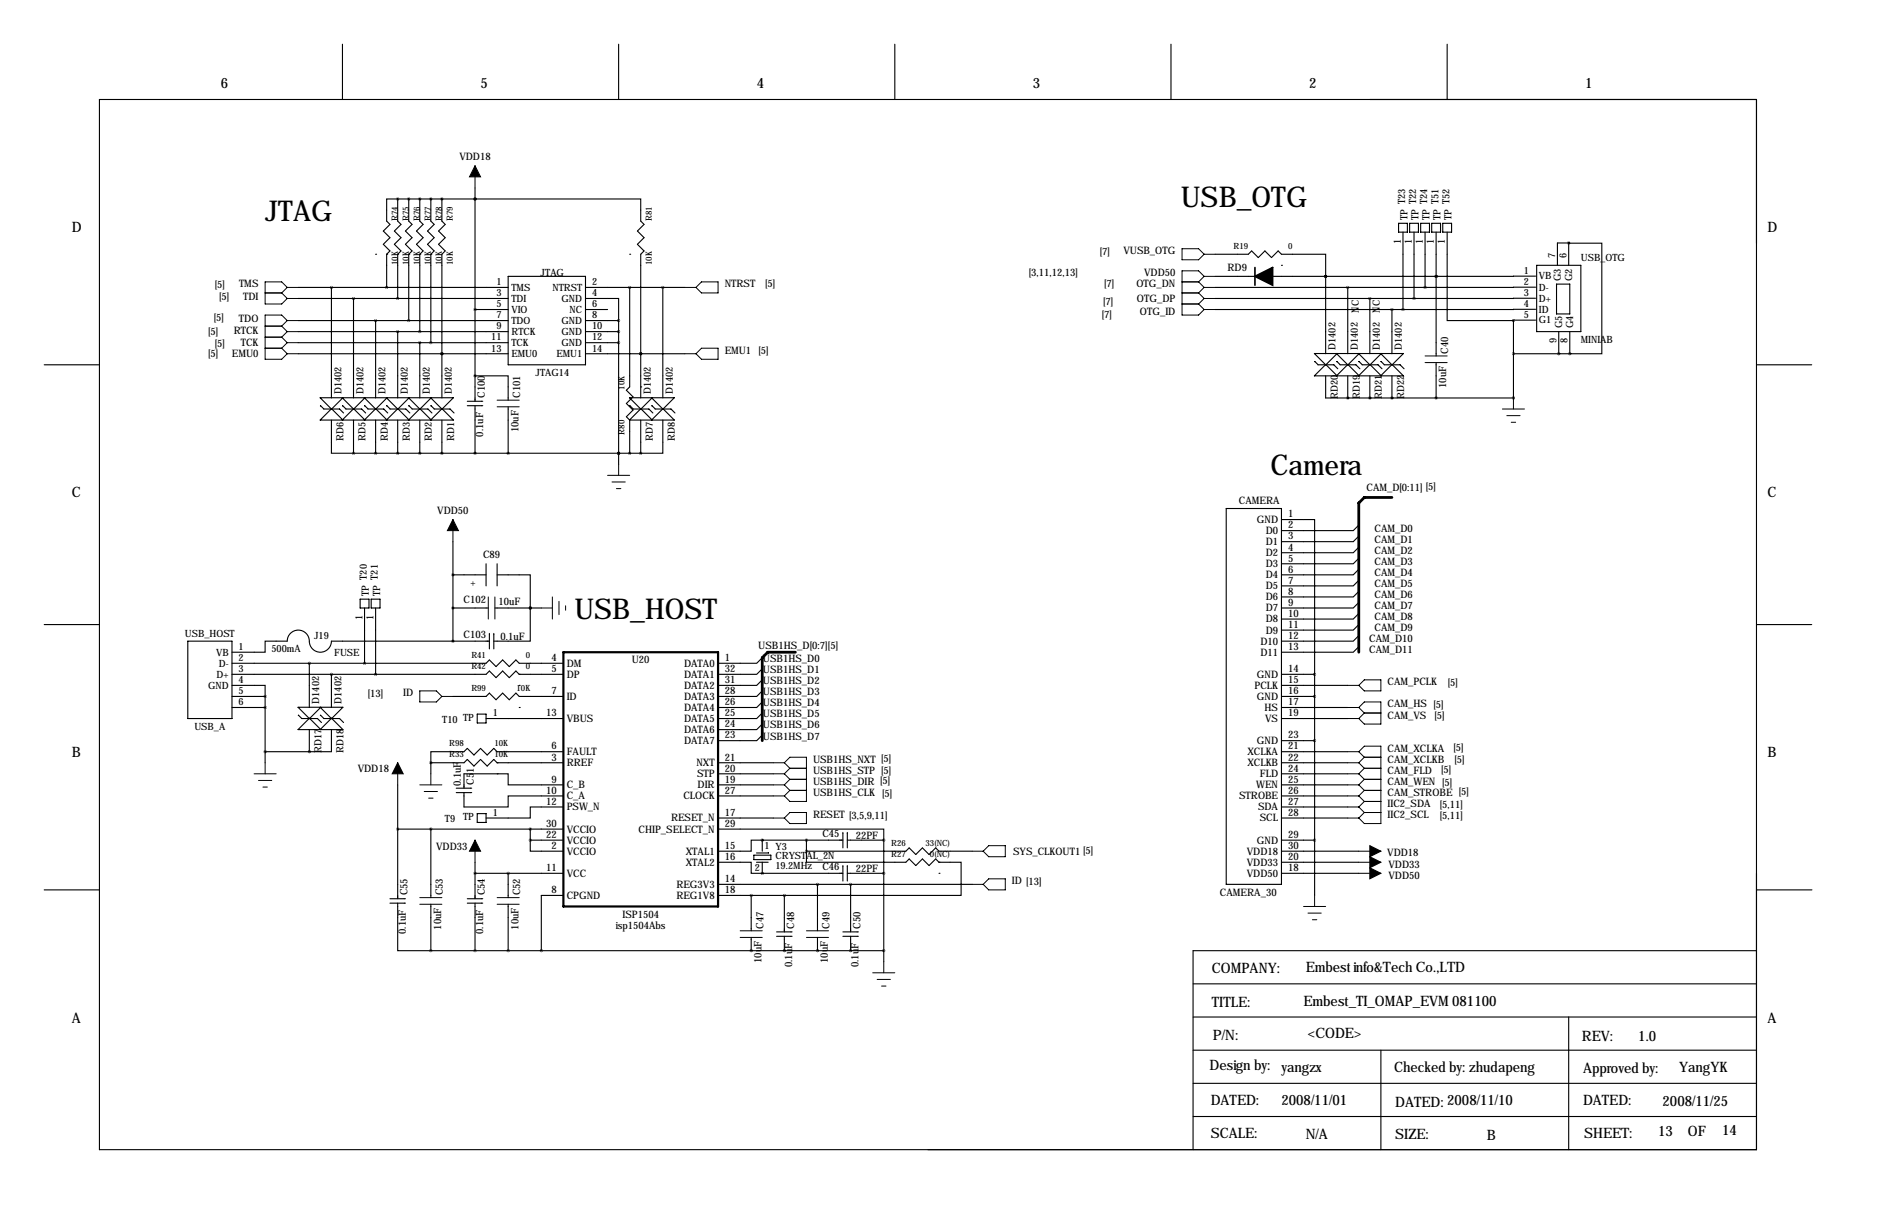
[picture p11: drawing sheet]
<svg xmlns="http://www.w3.org/2000/svg" width="432mm" height="279mm" viewBox="0 0 432 279" stroke-linecap="round" stroke-linejoin="round" font-family="sans-serif">
<g fill="none" stroke="#000" stroke-width=".25">
<path d="M78.7 10.2v12.7M142.2 10.2v12.7M205.7 10.2v12.7M269.2 10.2v12.7M332.7 10.2v12.7M22.9 22.9h381v241.3h-381zM86.4 58.4h.1M88.9 58.4h.1M88.9 58.4v7.6M91.4 58.4h.1M91.4 45.7h-2.5v5.1l.8 .8-1.6 1.5 1.6 1.5-1.6 1.5 1.6 1.6-.8 .7M91.4 45.7v5.1l.8 .8-1.5 1.5 1.5 1.5-1.5 1.5 1.5 1.6-.8 .7"/>
<path d="M91.4 58.4v10.2M91.4 45.7h17.8M94 58.4h.1M94 45.7v5.1l.7 .8-1.5 1.5 1.5 1.5-1.5 1.5 1.5 1.6-.7 .7M94 58.4v15.3M96.5 58.4h.1M96.5 45.7v5.1l.8 .8-1.5 1.5 1.5 1.5-1.5 1.5 1.5 1.6-.8 .7M96.5 58.4v17.8M99.1 58.4h.1M99.1 45.7v5.1l.7 .8-1.5 1.5 1.5 1.5-1.5 1.5 1.5 1.6-.7 .7M99.1 58.4v20.3M101.6 45.7v5.1l.8 .8-1.6 1.5 1.6 1.5-1.6 1.5 1.6 1.6-.8 .7v33"/>
<path d="M109.2 45.7h.1M109.2 45.7h38.1v5.1l.8 .8-1.5 1.5 1.5 1.5-1.5 1.5 1.5 1.6-.8 .7v33M109.2 43.2v49M144.8 58.4h.1M279.4 58.4h7.6l.8-.7 1.5 1.5 1.5-1.5 1.6 1.5 1.5-1.5 .7 .7h10.2v5.1M321.6 51.3h2v2h-2zM322.6 53.3v17.8M324.1 51.3h2v2h-2zM325.1 53.3v15.3M326.6 51.3h2.1v2h-2.1zM327.7 53.3v12.7M329.2 51.3h2v2h-2z"/>
<path d="M330.2 53.3v28.5M331.7 51.3h2.1v2h-2.1zM332.7 53.3v20.4h15.3M360.7 55.8h.1M360.7 55.8l7.6 .1v25.4h-7.4M360.7 55.8v5.1M360.7 55.8h-2.6v5.1M68.6 66h48.2M68.6 68.6h48.2M68.6 73.7h48.2M68.6 76.2h48.2M68.6 78.7h48.2"/>
<path d="M76.2 66v25.4M81.3 68.6v22.8M86.4 73.7v17.7M91.4 76.2v15.2M96.5 78.7v12.7M109.2 71.1h7.6M116.8 63.5h17.8v20.3h-17.8zM134.6 68.6h7.6v5.1M134.6 66h22.9M134.6 71.1h5.1M134.6 73.7h7.6M134.6 76.2h7.6"/>
<path d="M134.6 78.7h7.6M142.2 73.7v33M144.8 66v22.9l-.8 .8 1.5 1.5-1.5 1.5 1.5 1.5-1.5 1.6 .8 .7v7.6M152.4 66v25.4M279.4 63.5h9.1M279.4 66h48.3M279.4 68.6h45.7M279.4 71.1h43.2M292.6 63.5h37.6M294.6 61h.1M304.8 63.5h.1M304.8 63.5v17.8"/>
<path d="M309.9 66v15.3M315 68.6v12.7M320 71.1v10.2M330.2 63.5h.1M353.1 63.4l-22.9 .1M353.1 68.5l-28 .1M353.1 66h-25.4M353.1 71.1h-30.5M353.1 73.6h-5.1v17.8M353.3 61h10.2v15.2h-10.2zM357.9 65.3h3v6.8h-3zM358.4 76.2v5.1"/>
<path d="M360.9 76.2v5.1M10.2 83.8h12.7M68.6 81.3h48.2M73.7 93.3l.8 .7M74.4 94h3.7l.9 .9M76.2 96.5v7.6h5.1M78.7 96.5l2.6-2.6 2.6 2.6M78.7 91.4l2.6 2.6M78.7 93.3l.9 .7M78.8 91.4l-2.5 2.6M79.5 94h3.7l.9 .9M81.3 96.5v7.6"/>
<path d="M83.8 96.5l2.6-2.6 2.6 2.6M83.8 91.4l2.6 2.6M83.8 93.3l.8 .7M83.9 91.4l-2.6 2.6M84.6 94h3.6l1 .9M86.4 96.5v7.6M88.8 96.5l2.6-2.6 2.7 2.6M88.8 91.4l2.6 2.6M88.9 93.3l.8 .7M89 91.4l-2.6 2.6M89.7 94h3.6l.9 .9M91.4 96.5v7.6"/>
<path d="M93.9 96.5l2.6-2.6 2.7 2.6M93.9 91.4l2.6 2.6M94 93.3l.8 .7M94.1 91.4l-2.6 2.6M94.7 94h3.7l.9 .9M96.5 96.5v7.6M99 91.4l2.6 2.6 2.6-2.6h-30.6l2.6 2.6M99.1 93.3l.7 .7h3.7l.9 .9M99.2 91.4l-2.6 2.6M101.6 81.3h.1M101.6 96.5v7.6M101.6 93.9l-2.6 2.6"/>
<path d="M101.6 93.9h.1M101.7 93.9l2.5 2.6h-30.6l2.6-2.6 2.6 2.6M107.4 92.2h3.6M107.4 93.2h3.6M109.2 86.4h7.6v5.5M109.2 93.2v10.9M116.8 93.5v10.6M134.6 81.3h22.9M144.8 93.3l.8 .7M145.5 94h3.7l.9 .9M147.3 88.9h.1M147.3 81.3h.1"/>
<path d="M147.3 96.5v7.6M147.3 94l-2.6-2.6h10.3l-2.5 2.6M149.8 96.5l2.6-2.6 2.6 2.6h-10.3l2.6-2.6 2.7 2.6M149.8 91.4l2.6 2.6M149.9 93.3l.8 .7M150 91.4l-2.6 2.6M150.6 94h3.7l.9 .9M152.4 96.5v7.6h-5.1M302.3 83.1l.8 .7M303 83.8h3.7l.9 .9M304.8 83.8l-2.6 2.6h20.5l-2.6-2.6-2.7 2.6M304.8 83.8h.1"/>
<path d="M304.8 86.4v5h43.2M304.9 83.8l2.5 2.6M307.3 86.4l2.6-2.6 2.6 2.6M307.3 81.2l2.6 2.6M307.3 83.1l.9 .7M307.4 81.2l-2.6 2.6-2.6-2.6h20.5l-2.6 2.6M308.1 83.8h3.7l.9 .9M309.9 91.4h.1M309.9 86.4v5M312.4 86.4l2.6-2.6 2.6 2.6M312.4 81.2l2.6 2.6M312.4 83.1l.8 .7"/>
<path d="M312.5 81.2l-2.6 2.6M313.2 83.8h3.6l1 .9M315 91.4h.1M315 86.4v5M317.4 81.2l2.6 2.6M317.5 83.1l.8 .7M317.6 81.2l-2.6 2.6M318.3 83.8h3.6l.9 .9M320 91.4h.1M320 86.4v5M330.2 83.3v8.1M348 91.4h.1"/>
<path d="M348 81.3h12.9M358.4 81.3h.1M360.9 81.3h.1M403.9 83.8h12.7M81.3 104.1h66M142.2 104.1h.1M281.9 116.8h12.7v86.4h-12.7zM294.6 119.4h7.7v35.5M82.8 137.7h2v2h-2zM83.8 139.7v12.7M85.3 137.7h2.1v2h-2.1zM86.4 139.7v15.2"/>
<path d="M104.1 139.7h8.2M104.1 132.1h7.7M104.1 124.5v22.8M111.8 129.5v5.1M113.8 139.7h10.7M114.3 132.1h7.6v7.6M114.3 129.5v5.1M121.9 139.7v7.6h-8.4M121.9 139.7h.1M312.4 120.7l-1.3 1.2h-16.5M312.4 123.2l-1.3 1.3h-16.5M312.4 125.7l-1.3 1.3h-16.5"/>
<path d="M312.4 128.3l-1.3 1.2h-16.5M312.4 130.8l-1.3 1.3h-16.5M312.4 133.3l-1.3 1.3h-16.5M312.4 135.9l-1.3 1.3h-16.5M312.4 138.4l-1.3 1.3h-16.5M10.2 143.5h12.7M43.2 147.3h10.1v17.8h-10.1zM53.3 157.5h7.7v2.5M53.3 152.4h58.5l.7-.8 1.5 1.6 1.6-1.6 1.5 1.6 1.5-1.6 .8 .8h10.1M53.3 154.9h58.5l.7-.7 1.5 1.5 1.6-1.5 1.5 1.5 1.5-1.5 .8 .7M71.1 152.4v10.2M76.2 154.9v7.7"/>
<path d="M112.5 147.3h-36.3a2.54 2.54 0 0 1-2.5 2.6 2.54 2.54 0 0 1-2.6-2.6 2.54 2.54 0 0 0-2.5-2.5 2.54 2.54 0 0 0-2.6 2.5h-5v2.6h-7.7M112.5 145.5v3.6M113.5 145.5v3.6M119.4 154.9h.1M119.4 157.5h.1M119.4 154.9h10.1M175.3 151.1l-1.3 1.3h-8.9M175.3 153.7l-1.3 1.2h-8.9M175.3 156.2l-1.3 1.3h-8.9M175.3 158.8l-1.3 1.2h-8.9M294.6 154.9h7.7M294.6 157.5h15.3"/>
<path d="M302.3 154.9v50.8M312.4 141l-1.3 1.2h-16.5M312.4 143.5l-1.3 1.3h-16.5M312.4 146l-1.3 1.3h-16.5M312.4 148.6l-1.3 1.3h-16.5M403.9 143.5h12.7M53.3 160h7.7M53.3 162.6h7.7M61 160v15.3M68.6 164.4l.8 .7M69.3 165.1h3.7l.9 .9M71.1 172.7h.1"/>
<path d="M71.1 165.1l-2.6-2.6h10.3l-2.5 2.6M71.1 167.6v5.1M73.6 167.6l2.6-2.6 2.6 2.6h-10.3l2.6-2.6 2.7 2.6M73.6 162.5l2.6 2.6M73.7 164.4l.8 .7M73.8 162.5l-2.6 2.6M74.4 165.1h3.7l.9 .9M76.2 167.6v5.1h-15.2M99.1 175.3h7.6l.7-.8 1.6 1.5 1.5-1.5 1.5 1.5 1.5-1.5 .8 .8M99.1 175.3v2.5M104.1 160h7.7l.7-.7 1.5 1.5 1.6-1.5 1.5 1.5 1.5-1.5 .8 .7h10.1M109.7 164.1h2.1v2h-2.1z"/>
<path d="M111.8 165.1h17.7M114.3 177.8h.1M114.3 175.3h.1M114.3 175.3h15.2M119.4 162.6h.1M129.5 172.7h-15.2l-.8-.7-1.5 1.5-1.5-1.5-1.5 1.5-1.6-1.5-.7 .7h-7.6v2.6M165.1 175.3h12.7M165.1 177.8h12.7M175.3 161.3l-1.3 1.3h-8.9M175.3 163.8l-1.3 1.3h-8.9M175.3 166.4l-1.3 1.2h-8.9M175.3 168.9l-1.3 1.3h-8.9"/>
<path d="M294.6 175.3h15.3M294.6 172.7h15.3M294.6 160h7.7M294.6 165.1h15.3M294.6 162.6h15.3M294.6 170.2h7.7M294.6 177.8h15.3M91.4 190.5h38.1M91.4 180.3v26.2M99.1 190.5v15.7M104.9 181.1h3.6M104.9 182.1h3.6"/>
<path d="M106.7 182.1v3.3h10.1v-2.5h12.7M109.2 198.1v8.4M109.7 186.9h2.1v2.1h-2.1zM121.9 193v2.6h7.6M121.9 193h7.6M121.9 190.5v2.5M129.5 180.3h-12.7v-2.5h-10.1v3.3M129.5 185.4h-7.6v2.6h-10.1M165.1 198.1h7.6v2.6h2.6M165.1 190.5h38.1v2.5M165.1 180.3h12.7M165.1 182.9h12.7"/>
<path d="M165.1 188h12.7M173.3 196.5h3.9v1h-3.9zM173.9 198.1h2.7M175.3 193h-2.6v2.6h-7.6M175.3 193h.1M175.3 193h18.5M175.3 193v2.6M175.3 198.1v2.6M176.7 195.9l-2.8 .1M185.4 195.6v2.5h22.9l.7-.7 1.6 1.5 1.5-1.5 1.5 1.5 1.5-1.5 .8 .7M185.4 195.6h22.9l.7-.8 1.6 1.5 1.5-1.5 1.5 1.5 1.5-1.5 .8 .8h7.6M185.4 193v2.6"/>
<path d="M193.8 191.3v3.5M193.8 198.9v3.5M194.8 193h8.4M194.8 191.3v3.5M194.8 198.9v3.5M203.2 193v28M215.9 198.1h.1M215.9 198.1h5.1v7.6h-40.7M294.6 195.6h17.8M294.6 180.3h15.3M294.6 182.9h15.3M294.6 185.4h15.3"/>
<path d="M294.6 198.1h17.8M294.6 193h7.7M294.6 188h15.3M10.2 204.5h12.7M89.7 206.5h3.5M89.7 207.5h3.5M91.4 207.5v10.9h7.7M99.1 218.4h104.1M99.1 207.8v10.6M107.4 206.5h3.6M107.4 207.5h3.6M109.2 200.7h20.3"/>
<path d="M109.2 207.5v10.9M116.8 200.7v5.5M116.8 207.8v10.6M129.5 205.7h-5v12.7M165.1 205.7h15.2M165.1 203.2h58.4M172.7 218.4h.1M172.7 205.7v8.2M172.7 215.4v3M175.3 200.7h.1M175.3 200.7h18.5M178.6 214.1h3.5"/>
<path d="M178.6 215.1h3.5M180.3 218.4h.1M180.3 205.7v8.4M180.3 215.1v3.3M188 218.4h.1M188 203.2v10.7M188 215.4v3M193.8 214.1h3.6M193.8 215.1h3.6M194.8 200.7h8.4M195.6 218.4h.1M195.6 203.2v10.9"/>
<path d="M195.6 215.1v3.3M215.9 200.7h.1M294.6 200.7h17.8M403.9 218.4h-129.6v45.8M403.9 204.5h12.7M274.3 233.7h129.6M274.3 226.1h129.6M360.7 233.7v30.5M274.3 241.3h129.6M274.3 256.5h129.6M274.3 248.9h129.6M317.5 241.3v22.9"/>
</g>
<g fill="none" stroke="#000" stroke-width=".23">
<path d="M109.2 38.1v5.1M271.8 57.2h3.8l1.3 1.2-1.3 1.3h-3.8zM276.9 58.4h2.5M61 67.3h3.8M61 74.9h3.8M61 77.5h3.8M64.8 67.3l1.2 1.3M64.8 74.9l1.2 1.3M64.8 77.5l1.2 1.2M66 66h2.6M66 66l-1.2-1.2h-3.8v5h3.8l1.2-1.2M66 68.6h2.6"/>
<path d="M66 73.7l-1.2-1.3h-3.8v10.1h3.8l1.2-1.2M66 66l-1.2 1.3M66 73.7h2.6M66 73.7l-1.2 1.2M66 76.2h2.6M66 76.2l-1.2 1.3M66 78.7h2.6M66 78.7l-1.2 1.3M157.5 66h2.5M161.3 64.8h3.8v2.5h-3.8l-1.3-1.3zM271.8 67.3h3.8M271.8 64.8h3.8"/>
<path d="M271.8 69.8h3.8M275.6 64.8l1.3 1.2M275.6 67.3l1.3 1.3M275.6 69.8l1.3 1.3M276.9 66h2.5M276.9 66l-1.3 1.3M276.9 63.5l-1.3-1.3h-3.8v10.2h3.8l1.3-1.3M276.9 68.6h2.5M276.9 68.6l-1.3 1.2M276.9 71.1h2.5M276.9 63.5h2.5M276.9 63.5l-1.3 1.3"/>
<path d="M61 80h3.8M64.8 80l1.2 1.3M66 81.3h2.6M114.3 91.9h5.1M114.3 93.5h5.1M157.5 81.3h2.5M161.3 80h3.8v2.5h-3.8l-1.3-1.2zM327.7 81.8h5M327.7 83.3h5M345.4 94h5.1M346.5 95.5h3M347.5 97h1"/>
<path d="M348 91.4v2.6M104.1 119.4v5.1M139.7 109.2h5.1M140.7 110.7h3.1M141.7 112.3h1M142.2 106.7v2.5M112.3 137.2v5M113.8 137.2v5M124.5 139.7h2.5M127 137.2v5M128.5 138.2v3M130 139.2v1"/>
<path d="M96.5 158.8h3.8l1.3 1.2-1.3 1.3h-3.8zM309.9 157.5h2.5M312.4 157.5l1.3-1.3h3.8v2.6h-3.8zM58.4 177.8h5.1M59.4 179.3h3.1M61 175.3v2.5M91.4 175.3v5M99.1 177.8v2.5M101.6 160h2.5M177.8 175.3h2.5M177.8 177.8h2.5M180.3 175.3l1.3 1.2"/>
<path d="M180.3 175.3l1.3-1.3h3.8v10.1h-3.8l-1.3-1.2M180.3 177.8l1.3 1.3M181.6 176.5h3.8M181.6 179.1h3.8M181.6 176.5l-1.3 1.3M181.6 179.1l-1.3 1.2M309.9 175.3h2.5M309.9 177.8h2.5M309.9 162.6h2.5M309.9 165.1h2.5M309.9 172.7h2.5M312.4 172.7l1.3-1.3h3.8v17.8h-3.8l-1.3-1.2"/>
<path d="M312.4 162.6l1.3-1.3h3.8v5.1h-3.8l-1.3-1.3M312.4 162.6l1.3 1.2M312.4 172.7l1.3 1.3M312.4 175.3l1.3 1.2M312.4 177.8l1.3 1.3M313.7 176.5h3.8M313.7 174h3.8M313.7 179.1h3.8M313.7 163.8h3.8M313.7 163.8l-1.3 1.3M313.7 174l-1.3 1.3M313.7 176.5l-1.3 1.3"/>
<path d="M313.7 179.1l-1.3 1.2M60.5 180.8h1M96.5 180.3h5.1M97.5 181.9h3.1M98.6 183.4h1M109.2 193v5.1M177.8 180.3h2.5M177.8 182.9h2.5M177.8 188h2.5M180.3 188l1.3-1.3h3.8v2.5h-3.8zM180.3 180.3l1.3 1.3M181.6 181.6h3.8"/>
<path d="M181.6 181.6l-1.3 1.3M223.5 195.6h2.6M226.1 195.6l1.2-1.3h3.8v2.5h-3.8zM309.9 180.3h2.5M309.9 182.9h2.5M309.9 188h2.5M309.9 185.4h2.5M312.4 180.3l1.3 1.3M312.4 182.9l1.3 1.2M312.4 195.6h5.1M312.4 198.1h5.1M312.4 185.4l1.3 1.3"/>
<path d="M313.7 181.6h3.8M313.7 184.1h3.8M313.7 186.7h3.8M313.7 181.6l-1.3 1.3M313.7 186.7l-1.3 1.3M313.7 184.1l-1.3 1.3M96.5 206.2h5.1M96.5 207.8h5.1M114.3 206.2h5.1M114.3 207.8h5.1M170.2 213.9h5.1M170.2 215.4h5.1"/>
<path d="M185.4 213.9h5.1M185.4 215.4h5.1M223.5 203.2h2.6M226.1 203.2l1.2-1.3h3.8v2.6h-3.8zM299.7 208.3h5.1M300.7 209.8h3.1M301.8 211.3h1M302.3 205.7v2.6M312.4 200.7h5.1M200.7 223.5h5M201.7 225h3M202.7 226.6h1"/>
<path d="M203.2 221v2.5"/>
</g>
<path d="M129.5 149.9h35.6v58.4h-35.6z" fill="none" stroke="#000" stroke-width=".51"/>
<path d="M288.5 63.5l4.1-2v4z" fill="#000" stroke="#000" stroke-width=".38"/>
<path d="M288.5 61.5v4" fill="none" stroke="#000" stroke-width=".38"/>
<path d="M109.2 38.1l1.3 2.5h-2.6zM104.1 119.4l1.3 2.5h-2.5zM91.4 175.3l1.3 2.5h-2.5zM109.2 193l1.3 2.6h-2.6zM315 194.3l2.5 1.3-2.5 1.2zM315 196.8l2.5 1.3-2.5 1.3zM315 199.4l2.5 1.3-2.5 1.2z" fill="#000" stroke="#000" stroke-width=".23"/>
<path d="M142.2 76.2a.05 .05 0 0 0 .1 0 .05 .05 0 0 0-.1 0zM142.2 73.7a.05 .05 0 0 0 .1 0 .05 .05 0 0 0-.1 0zM175.2 200.7a.05 .05 0 0 0 .1 0 .05 .05 0 0 0-.1 0zM175.2 193a.05 .05 0 0 0 .1 0 .05 .05 0 0 0-.1 0zM187.9 203.2a.05 .05 0 0 0 .1 0 .05 .05 0 0 0-.1 0zM180.3 218.4a.05 .05 0 0 0 .1 0 .05 .05 0 0 0-.1 0zM187.9 218.4a.05 .05 0 0 0 .1 0 .05 .05 0 0 0-.1 0zM124.4 218.4a.05 .05 0 0 0 .1 0 .05 .05 0 0 0-.1 0zM116.8 218.4a.05 .05 0 0 0 .1 0 .05 .05 0 0 0-.1 0zM99 218.4a.05 .05 0 0 0 .1 0 .05 .05 0 0 0-.1 0zM99 190.5a.05 .05 0 0 0 .1 0 .05 .05 0 0 0-.1 0zM91.4 190.5a.05 .05 0 0 0 .1 0 .05 .05 0 0 0-.1 0zM116.8 200.7a.05 .05 0 0 0 .1 0 .05 .05 0 0 0-.1 0zM91.4 68.6a.05 .05 0 0 0 .1 0 .05 .05 0 0 0-.1 0zM99 78.7a.05 .05 0 0 0 .1 0 .05 .05 0 0 0-.1 0zM91.4 45.7a.05 .05 0 0 0 .1 0 .05 .05 0 0 0-.1 0zM99 45.7a.05 .05 0 0 0 .1 0 .05 .05 0 0 0-.1 0zM91.4 76.2a.05 .05 0 0 0 .1 0 .05 .05 0 0 0-.1 0zM86.3 73.7a.05 .05 0 0 0 .1 0 .05 .05 0 0 0-.1 0zM91.4 104.1a.05 .05 0 0 0 .1 0 .05 .05 0 0 0-.1 0zM86.3 104.1a.05 .05 0 0 0 .1 0 .05 .05 0 0 0-.1 0zM142.2 78.7a.05 .05 0 0 0 .1 0 .05 .05 0 0 0-.1 0zM142.2 104.1a.05 .05 0 0 0 .1 0 .05 .05 0 0 0-.1 0zM142.2 104.1a.05 .05 0 0 0 .1 0 .05 .05 0 0 0-.1 0zM116.8 104.1a.05 .05 0 0 0 .1 0 .05 .05 0 0 0-.1 0zM99 175.3a.05 .05 0 0 0 .1 0 .05 .05 0 0 0-.1 0zM60.9 160a.05 .05 0 0 0 .1 0 .05 .05 0 0 0-.1 0zM60.9 162.6a.05 .05 0 0 0 .1 0 .05 .05 0 0 0-.1 0zM104.1 139.7a.05 .05 0 0 0 .1 0 .05 .05 0 0 0-.1 0zM104.1 147.3a.05 .05 0 0 0 .1 0 .05 .05 0 0 0-.1 0zM320 71.1a.05 .05 0 0 0 .1 0 .05 .05 0 0 0-.1 0zM314.9 68.6a.05 .05 0 0 0 .1 0 .05 .05 0 0 0-.1 0zM320 91.4a.05 .05 0 0 0 .1 0 .05 .05 0 0 0-.1 0zM314.9 91.4a.05 .05 0 0 0 .1 0 .05 .05 0 0 0-.1 0zM60.9 172.7a.05 .05 0 0 0 .1 0 .05 .05 0 0 0-.1 0zM86.3 154.9a.05 .05 0 0 0 .1 0 .05 .05 0 0 0-.1 0zM327.6 66a.05 .05 0 0 0 .1 0 .05 .05 0 0 0-.1 0zM302.2 193a.05 .05 0 0 0 .1 0 .05 .05 0 0 0-.1 0zM302.2 170.2a.05 .05 0 0 0 .1 0 .05 .05 0 0 0-.1 0zM302.2 154.9a.05 .05 0 0 0 .1 0 .05 .05 0 0 0-.1 0zM302.2 160a.05 .05 0 0 0 .1 0 .05 .05 0 0 0-.1 0zM104.1 132.1a.05 .05 0 0 0 .1 0 .05 .05 0 0 0-.1 0zM180.3 205.7a.05 .05 0 0 0 .1 0 .05 .05 0 0 0-.1 0zM360.9 81.3a.05 .05 0 0 0 .1 0 .05 .05 0 0 0-.1 0z" fill="#000" stroke="#000" stroke-width=".63"/>
<path d="M320 114.3h-6.3l-1.3 1.3v34.3M182.9 149.9h-6.4l-1.2 1.2v19.1" fill="none" stroke="#000" stroke-width=".63"/>
<g font-size="6.6">
<text x="271.5" y="47.5">USB_OTG</text>
<text x="61" y="50.8">JTAG</text>
<text x="292.1" y="109.2">Camera</text>
<text x="132.1" y="142.2">USB_HOST</text>
</g>
<g font-size="3.3">
<text x="50.8" y="20.3">6</text>
<text x="110.5" y="20.3">5</text>
<text x="174" y="20.3">4</text>
<text x="237.5" y="20.3">3</text>
<text x="301" y="20.3">2</text>
<text x="364.5" y="20.3">1</text>
<text x="16.5" y="53.3">D</text>
<text x="406.4" y="53.3">D</text>
<text x="16.5" y="114.3">C</text>
<text x="406.4" y="114.3">C</text>
<text x="16.5" y="174">B</text>
<text x="406.4" y="174">B</text>
<text x="278.6" y="223.5">COMPANY:</text>
<text x="300.2" y="223.3">Embest info&amp;Tech Co.,LTD</text>
<text x="278.6" y="231.4">TITLE:</text>
<text x="299.7" y="231.1">Embest_TI_OMAP_EVM 081100</text>
<text x="16.5" y="234.9">A</text>
<text x="278.9" y="239">P/N:</text>
<text x="300.7" y="238.5">&lt;CODE&gt;</text>
<text x="363.7" y="239.3">REV:</text>
<text x="376.7" y="239.3">1.0</text>
<text x="406.4" y="234.9">A</text>
<text x="278.1" y="245.9">Design by:</text>
<text x="294.6" y="246.4">yangzx</text>
<text x="320.5" y="246.4">Checked by: zhudapeng</text>
<text x="364" y="246.6">Approved by:</text>
<text x="386.1" y="246.4">YangYK</text>
<text x="278.4" y="254">DATED:</text>
<text x="294.6" y="254">2008/11/01</text>
<text x="320.8" y="254.3">DATED: 2008/11/10</text>
<text x="364" y="254">DATED:</text>
<text x="382.3" y="254.1">2008/11/25</text>
<text x="278.4" y="261.4">SCALE:</text>
<text x="300.2" y="261.7">N/A</text>
<text x="320.8" y="261.6">SIZE:</text>
<text x="341.9" y="262">B</text>
<text x="364.2" y="261.4">SHEET:</text>
<text x="381.3" y="260.9">13</text>
<text x="388.1" y="261.1">OF</text>
<text x="396" y="260.7">14</text>
</g>
<g font-size="2.4">
<text x="105.6" y="36.8">VDD18</text>
<text x="252.9" y="58.6">[7]</text>
<text x="258.3" y="58.4">VUSB_OTG</text>
<text x="175.9" y="65.9">[5]</text>
<text x="236.6" y="63.4">[3,11,12,13]</text>
<text x="253.9" y="65.9">[7]</text>
<text x="263.1" y="63.5">VDD50</text>
<text x="282.2" y="62.2">RD9</text>
<text x="49.4" y="66.2">[5]</text>
<text x="50.4" y="69">[5]</text>
<text x="55" y="66">TMS</text>
<text x="55.9" y="68.8">TDI</text>
<text x="166.6" y="66">NTRST</text>
<text x="253.6" y="70">[7]</text>
<text x="261.3" y="66">OTG_DN</text>
<text x="261.4" y="69.3">OTG_DP</text>
<text x="47.9" y="76.9">[5]</text>
<text x="49.2" y="73.8">[5]</text>
<text x="53.7" y="76.7">RTCK</text>
<text x="55" y="73.9">TDO</text>
<text x="253.4" y="73.1">[7]</text>
<text x="262.1" y="72.4">OTG_ID</text>
<text x="47.9" y="81.9">[5]</text>
<text x="49.4" y="79.7">[5]</text>
<text x="53.3" y="82">EMU0</text>
<text x="55.4" y="79.5">TCK</text>
<text x="166.6" y="81.3">EMU1 [5]</text>
<text x="333" y="81.3" transform="rotate(-90 333 81.3)">C40</text>
<text x="332.5" y="89.2" transform="rotate(-90 332.5 89.2)">10uF</text>
<text x="111.5" y="91.4" transform="rotate(-90 111.5 91.4)">C100</text>
<text x="119.6" y="91.4" transform="rotate(-90 119.6 91.4)">C101</text>
<text x="111.1" y="100.3" transform="rotate(-90 111.1 100.3)">0.1uF</text>
<text x="119.2" y="99.3" transform="rotate(-90 119.2 99.3)">10uF</text>
<text x="314.2" y="112.8">CAM_D[0:11] [5]</text>
<text x="100.5" y="118.1">VDD50</text>
<text x="284.9" y="115.8">CAMERA</text>
<text x="296.2" y="118.9">1</text>
<text x="289" y="120.2">GND</text>
<text x="291" y="122.7">D0</text>
<text x="291" y="125.3">D1</text>
<text x="296.2" y="121.4">2</text>
<text x="296.2" y="124">3</text>
<text x="316" y="122.2">CAM_D0</text>
<text x="316" y="124.7">CAM_D1</text>
<text x="111.1" y="128.3">C89</text>
<text x="291" y="127.8">D2</text>
<text x="291" y="130.3">D3</text>
<text x="296.2" y="126.5">4</text>
<text x="296.2" y="129">5</text>
<text x="296.2" y="131.6">6</text>
<text x="316" y="127.3">CAM_D2</text>
<text x="316" y="129.8">CAM_D3</text>
<text x="291" y="132.9">D4</text>
<text x="291" y="135.4">D5</text>
<text x="291" y="138">D6</text>
<text x="296.2" y="134.1">7</text>
<text x="296.2" y="136.7">8</text>
<text x="316" y="132.3">CAM_D4</text>
<text x="316" y="134.9">CAM_D5</text>
<text x="316" y="137.4">CAM_D6</text>
<text x="106.6" y="138.5">C102</text>
<text x="114.6" y="138.9">10uF</text>
<text x="291" y="140.5">D7</text>
<text x="291" y="143">D8</text>
<text x="296.2" y="139.2">9</text>
<text x="296.2" y="141.7">10</text>
<text x="316" y="140">CAM_D7</text>
<text x="316" y="142.5">CAM_D8</text>
<text x="106.6" y="146.6">C103</text>
<text x="115.1" y="147.1">0.1uF</text>
<text x="174.4" y="149.1">USB1HS_D[0:7][5]</text>
<text x="289.8" y="148.1">D10</text>
<text x="291" y="145.6">D9</text>
<text x="296.2" y="144.3">11</text>
<text x="296.2" y="146.8">12</text>
<text x="296.2" y="149.4">13</text>
<text x="314.8" y="147.6">CAM_D10</text>
<text x="316" y="145">CAM_D9</text>
<text x="126.8" y="151.9">4</text>
<text x="126.8" y="154.4">5</text>
<text x="130.3" y="153.2">DM</text>
<text x="130.3" y="155.7">DP</text>
<text x="145.3" y="152.4">U20</text>
<text x="157.3" y="153.2">DATA0</text>
<text x="157.3" y="155.7">DATA1</text>
<text x="166.6" y="151.9">1</text>
<text x="166.6" y="154.4">32</text>
<text x="175.4" y="152.1">USB1HS_D0</text>
<text x="175.4" y="154.7">USB1HS_D1</text>
<text x="289" y="155.7">GND</text>
<text x="289.8" y="150.7">D11</text>
<text x="296.2" y="154.4">14</text>
<text x="314.8" y="150.1">CAM_D11</text>
<text x="84.6" y="160.2">[13]</text>
<text x="92.7" y="160">ID</text>
<text x="126.8" y="159.5">7</text>
<text x="130.3" y="160.8">ID</text>
<text x="157.3" y="158.3">DATA2</text>
<text x="157.3" y="160.8">DATA3</text>
<text x="166.6" y="157">31</text>
<text x="166.6" y="159.5">28</text>
<text x="175.4" y="157.2">USB1HS_D2</text>
<text x="175.4" y="159.8">USB1HS_D3</text>
<text x="288.4" y="158.3">PCLK</text>
<text x="289" y="160.8">GND</text>
<text x="296.2" y="157">15</text>
<text x="296.2" y="159.5">16</text>
<text x="319" y="157.5">CAM_PCLK</text>
<text x="332.9" y="157.6">[5]</text>
<text x="125.6" y="164.6">13</text>
<text x="130.3" y="165.9">VBUS</text>
<text x="157.3" y="163.4">DATA4</text>
<text x="157.3" y="165.9">DATA5</text>
<text x="166.6" y="162.1">26</text>
<text x="166.6" y="164.6">25</text>
<text x="166.6" y="167.1">24</text>
<text x="175.4" y="162.3">USB1HS_D4</text>
<text x="175.4" y="164.8">USB1HS_D5</text>
<text x="175.4" y="167.4">USB1HS_D6</text>
<text x="290.8" y="163.4">HS</text>
<text x="290.9" y="165.9">VS</text>
<text x="296.2" y="162.1">17</text>
<text x="296.2" y="164.6">19</text>
<text x="319" y="162.6">CAM_HS [5]</text>
<text x="319" y="165.1">CAM_VS</text>
<text x="329.8" y="165.3">[5]</text>
<text x="126.8" y="172.2">6</text>
<text x="130.3" y="173.5">FAULT</text>
<text x="157.3" y="168.4">DATA6</text>
<text x="157.3" y="171">DATA7</text>
<text x="166.6" y="169.7">23</text>
<text x="175.4" y="169.9">USB1HS_D7</text>
<text x="286.8" y="173.5">XCLKA</text>
<text x="289" y="171">GND</text>
<text x="296.2" y="172.2">21</text>
<text x="296.2" y="169.7">23</text>
<text x="319" y="172.7">CAM_XCLKA</text>
<text x="334.2" y="172.6">[5]</text>
<text x="82.3" y="177.3">VDD18</text>
<text x="126.8" y="174.8">3</text>
<text x="126.8" y="179.8">9</text>
<text x="130.3" y="176.1">RREF</text>
<text x="160.1" y="176.1">NXT</text>
<text x="160.3" y="178.6">STP</text>
<text x="166.6" y="174.8">21</text>
<text x="166.6" y="177.3">20</text>
<text x="166.6" y="179.8">19</text>
<text x="186.9" y="175.3">USB1HS_NXT [5]</text>
<text x="186.9" y="177.8">USB1HS_STP [5]</text>
<text x="286.8" y="176.1">XCLKB</text>
<text x="289.7" y="178.6">FLD</text>
<text x="296.2" y="174.8">22</text>
<text x="296.2" y="177.3">24</text>
<text x="296.2" y="179.8">25</text>
<text x="319" y="175.3">CAM_XCLKB</text>
<text x="319" y="177.8">CAM_FLD</text>
<text x="331.4" y="177.7">[5]</text>
<text x="334.4" y="175.4">[5]</text>
<text x="106" y="180.6" transform="rotate(-90 106 180.6)">0.1uF</text>
<text x="109" y="180.3" transform="rotate(-90 109 180.3)">C51</text>
<text x="125.6" y="182.4">10</text>
<text x="125.6" y="184.9">12</text>
<text x="130.3" y="181.1">C_B</text>
<text x="130.3" y="183.7">C_A</text>
<text x="157.1" y="183.7">CLOCK</text>
<text x="160.4" y="181.1">DIR</text>
<text x="166.6" y="182.4">27</text>
<text x="186.9" y="180.3">USB1HS_DIR [5]</text>
<text x="186.9" y="182.9">USB1HS_CLK [5]</text>
<text x="284.9" y="183.7">STROBE</text>
<text x="288.9" y="181.1">WEN</text>
<text x="296.2" y="182.4">26</text>
<text x="296.2" y="184.9">27</text>
<text x="319" y="180.3">CAM_WEN [5]</text>
<text x="319" y="182.9">CAM_STROBE [5]</text>
<text x="319" y="185.4">IIC2_SDA</text>
<text x="331.1" y="185.6">[5,11]</text>
<text x="125.6" y="190">30</text>
<text x="130.3" y="186.2">PSW_N</text>
<text x="130.3" y="191.3">VCCIO</text>
<text x="146.8" y="191.3">CHIP_SELECT_N</text>
<text x="154.3" y="188.8">RESET_N</text>
<text x="166.6" y="190">29</text>
<text x="166.6" y="187.5">17</text>
<text x="186.9" y="188">RESET [3,5,9,11]</text>
<text x="289.3" y="186.2">SDA</text>
<text x="289.7" y="188.8">SCL</text>
<text x="296.2" y="187.5">28</text>
<text x="319" y="188">IIC2_SCL</text>
<text x="331.1" y="188.2">[5,11]</text>
<text x="100.3" y="195.3">VDD33</text>
<text x="125.6" y="192.5">22</text>
<text x="126.8" y="195.1">2</text>
<text x="130.3" y="196.4">VCCIO</text>
<text x="130.3" y="193.8">VCCIO</text>
<text x="157.7" y="196.4">XTAL1</text>
<text x="166.6" y="195.1">15</text>
<text x="166.6" y="197.6">16</text>
<text x="189.1" y="192.3">C45</text>
<text x="196.8" y="192.8">22PF</text>
<text x="232.9" y="196.3">SYS_CLKOUT1 [5]</text>
<text x="286.7" y="196.4">VDD18</text>
<text x="289" y="193.8">GND</text>
<text x="296.2" y="197.6">20</text>
<text x="296.2" y="192.5">29</text>
<text x="296.2" y="195.1">30</text>
<text x="319" y="196.6">VDD18</text>
<text x="125.6" y="200.2">11</text>
<text x="130.3" y="201.5">VCC</text>
<text x="155.5" y="204">REG3V3</text>
<text x="157.7" y="198.9">XTAL2</text>
<text x="166.6" y="202.7">14</text>
<text x="189.1" y="200">C46</text>
<text x="196.8" y="200.4">22PF</text>
<text x="232.7" y="203.2">ID [13]</text>
<text x="286.7" y="201.5">VDD50</text>
<text x="286.7" y="198.9">VDD33</text>
<text x="296.2" y="200.2">18</text>
<text x="319.2" y="199.4">VDD33</text>
<text x="319.2" y="201.9">VDD50</text>
<text x="93.7" y="205.7" transform="rotate(-90 93.7 205.7)">C55</text>
<text x="101.9" y="205.7" transform="rotate(-90 101.9 205.7)">C53</text>
<text x="111.5" y="205.7" transform="rotate(-90 111.5 205.7)">C54</text>
<text x="119.6" y="205.7" transform="rotate(-90 119.6 205.7)">C52</text>
<text x="126.8" y="205.2">8</text>
<text x="130.3" y="206.5">CPGND</text>
<text x="155.5" y="206.5">REG1V8</text>
<text x="166.6" y="205.2">18</text>
<text x="280.5" y="205.8">CAMERA_30</text>
<text x="93.3" y="214.6" transform="rotate(-90 93.3 214.6)">0.1uF</text>
<text x="101.4" y="213.6" transform="rotate(-90 101.4 213.6)">10uF</text>
<text x="111.1" y="214.6" transform="rotate(-90 111.1 214.6)">0.1uF</text>
<text x="119.2" y="213.6" transform="rotate(-90 119.2 213.6)">10uF</text>
<text x="141.6" y="213.4">isp1504Abs</text>
<text x="143.1" y="210.9">ISP1504</text>
<text x="175.5" y="213.4" transform="rotate(-90 175.5 213.4)">C47</text>
<text x="182.6" y="213.4" transform="rotate(-90 182.6 213.4)">C48</text>
<text x="190.8" y="213.4" transform="rotate(-90 190.8 213.4)">C49</text>
<text x="197.9" y="213.4" transform="rotate(-90 197.9 213.4)">C50</text>
<text x="175.1" y="221.2" transform="rotate(-90 175.1 221.2)">10uF</text>
<text x="190.3" y="221.2" transform="rotate(-90 190.3 221.2)">10uF</text>
<text x="182.2" y="222.2" transform="rotate(-90 182.2 222.2)">0.1uF</text>
<text x="197.4" y="222.2" transform="rotate(-90 197.4 222.2)">0.1uF</text>
</g>
<g font-size="2.3">
<text x="323.6" y="50.6" transform="rotate(-90 323.6 50.6)">TP T23</text>
<text x="326.1" y="50.6" transform="rotate(-90 326.1 50.6)">TP T22</text>
<text x="328.7" y="50.6" transform="rotate(-90 328.7 50.6)">TP T24</text>
<text x="331.2" y="50.6" transform="rotate(-90 331.2 50.6)">TP T51</text>
<text x="333.8" y="50.6" transform="rotate(-90 333.8 50.6)">TP T52</text>
<text x="322.1" y="56.1" transform="rotate(-90 322.1 56.1)">1</text>
<text x="324.6" y="56.1" transform="rotate(-90 324.6 56.1)">1</text>
<text x="327.2" y="56.1" transform="rotate(-90 327.2 56.1)">1</text>
<text x="329.7" y="56.1" transform="rotate(-90 329.7 56.1)">1</text>
<text x="332.2" y="56.1" transform="rotate(-90 332.2 56.1)">1</text>
<text x="357.6" y="59.4" transform="rotate(-90 357.6 59.4)">7</text>
<text x="360.2" y="59.4" transform="rotate(-90 360.2 59.4)">6</text>
<text x="363.5" y="59.9">USB_OTG</text>
<text x="114.1" y="65.5">1</text>
<text x="124.3" y="63.5">JTAG</text>
<text x="136.1" y="65.5">2</text>
<text x="350.3" y="62.9">1</text>
<text x="350.3" y="65.5">2</text>
<text x="353.8" y="64.2">VB</text>
<text x="358.9" y="64.6" transform="rotate(-90 358.9 64.6)">G3</text>
<text x="361.4" y="64.6" transform="rotate(-90 361.4 64.6)">G2</text>
<text x="114.1" y="68.1">3</text>
<text x="114.1" y="70.6">5</text>
<text x="117.6" y="66.8">TMS</text>
<text x="117.6" y="69.3">TDI</text>
<text x="117.6" y="71.9">VIO</text>
<text x="127" y="66.8">NTRST</text>
<text x="129.1" y="69.3">GND</text>
<text x="131" y="71.9">NC</text>
<text x="136.1" y="68.1">4</text>
<text x="136.1" y="70.6">6</text>
<text x="312.4" y="71.8" transform="rotate(-90 312.4 71.8)">NC</text>
<text x="317.3" y="71.8" transform="rotate(-90 317.3 71.8)">NC</text>
<text x="350.3" y="68">3</text>
<text x="350.3" y="70.6">4</text>
<text x="353.8" y="66.8">D-</text>
<text x="353.8" y="69.3">D+</text>
<text x="353.8" y="71.8">ID</text>
<text x="114.1" y="73.2">7</text>
<text x="114.1" y="75.7">9</text>
<text x="117.6" y="74.4">TDO</text>
<text x="117.6" y="77">RTCK</text>
<text x="129.1" y="74.4">GND</text>
<text x="129.1" y="77">GND</text>
<text x="136.1" y="73.2">8</text>
<text x="136.1" y="75.7">10</text>
<text x="350.3" y="73.1">5</text>
<text x="353.8" y="74.3">G1</text>
<text x="359.2" y="75.4" transform="rotate(-90 359.2 75.4)">G5</text>
<text x="361.7" y="75.4" transform="rotate(-90 361.7 75.4)">G4</text>
<text x="112.9" y="78.2">11</text>
<text x="112.9" y="80.8">13</text>
<text x="117.6" y="79.5">TCK</text>
<text x="117.6" y="82">EMU0</text>
<text x="127.9" y="82">EMU1</text>
<text x="129.1" y="79.5">GND</text>
<text x="136.1" y="78.2">12</text>
<text x="136.1" y="80.8">14</text>
<text x="307.1" y="80.4" transform="rotate(-90 307.1 80.4)">D1402</text>
<text x="312.2" y="80.4" transform="rotate(-90 312.2 80.4)">D1402</text>
<text x="317.3" y="80.4" transform="rotate(-90 317.3 80.4)">D1402</text>
<text x="322.3" y="80.4" transform="rotate(-90 322.3 80.4)">D1402</text>
<text x="357.9" y="78.9" transform="rotate(-90 357.9 78.9)">9</text>
<text x="360.4" y="78.9" transform="rotate(-90 360.4 78.9)">8</text>
<text x="363.5" y="78.7">MINIAB</text>
<text x="123.1" y="86.4">JTAG14</text>
<text x="78.5" y="90.5" transform="rotate(-90 78.5 90.5)">D1402</text>
<text x="83.6" y="90.5" transform="rotate(-90 83.6 90.5)">D1402</text>
<text x="88.7" y="90.5" transform="rotate(-90 88.7 90.5)">D1402</text>
<text x="93.7" y="90.5" transform="rotate(-90 93.7 90.5)">D1402</text>
<text x="98.8" y="90.5" transform="rotate(-90 98.8 90.5)">D1402</text>
<text x="103.9" y="90.5" transform="rotate(-90 103.9 90.5)">D1402</text>
<text x="149.6" y="90.5" transform="rotate(-90 149.6 90.5)">D1402</text>
<text x="154.7" y="90.5" transform="rotate(-90 154.7 90.5)">D1402</text>
<text x="307.6" y="91.7" transform="rotate(-90 307.6 91.7)">RD20</text>
<text x="312.7" y="91.7" transform="rotate(-90 312.7 91.7)">RD19</text>
<text x="317.8" y="91.7" transform="rotate(-90 317.8 91.7)">RD21</text>
<text x="322.8" y="91.7" transform="rotate(-90 322.8 91.7)">RD22</text>
<text x="79" y="101.2" transform="rotate(-90 79 101.2)">RD6</text>
<text x="84.1" y="101.2" transform="rotate(-90 84.1 101.2)">RD5</text>
<text x="89.2" y="101.2" transform="rotate(-90 89.2 101.2)">RD4</text>
<text x="94.2" y="101.2" transform="rotate(-90 94.2 101.2)">RD3</text>
<text x="99.3" y="101.2" transform="rotate(-90 99.3 101.2)">RD2</text>
<text x="104.4" y="101.2" transform="rotate(-90 104.4 101.2)">RD1</text>
<text x="150.1" y="101.2" transform="rotate(-90 150.1 101.2)">RD7</text>
<text x="155.2" y="101.2" transform="rotate(-90 155.2 101.2)">RD8</text>
<text x="84.8" y="136.9" transform="rotate(-90 84.8 136.9)">TP T20</text>
<text x="87.4" y="136.9" transform="rotate(-90 87.4 136.9)">TP T21</text>
<text x="108.2" y="134.6">+</text>
<text x="83.3" y="142.4" transform="rotate(-90 83.3 142.4)">1</text>
<text x="85.9" y="142.4" transform="rotate(-90 85.9 142.4)">1</text>
<text x="42.5" y="146.3">USB_HOST</text>
<text x="54.9" y="149.4">1</text>
<text x="62.4" y="149.9">500mA</text>
<text x="72.2" y="146.8">J19</text>
<text x="49.7" y="150.6">VB</text>
<text x="49.8" y="155.7">D+</text>
<text x="50.3" y="153.2">D-</text>
<text x="54.9" y="151.9">2</text>
<text x="54.9" y="154.4">3</text>
<text x="76.9" y="150.6">FUSE</text>
<text x="47.8" y="158.2">GND</text>
<text x="54.9" y="157">4</text>
<text x="54.9" y="159.5">5</text>
<text x="73.4" y="161.7" transform="rotate(-90 73.4 161.7)">D1402</text>
<text x="78.5" y="161.7" transform="rotate(-90 78.5 161.7)">D1402</text>
<text x="44.7" y="167.6">USB_A</text>
<text x="54.9" y="162.1">6</text>
<text x="101.7" y="166.1">T10 TP</text>
<text x="113.3" y="164.6">1</text>
<text x="73.9" y="172.9" transform="rotate(-90 73.9 172.9)">RD17</text>
<text x="79" y="172.9" transform="rotate(-90 79 172.9)">RD18</text>
<text x="102.3" y="189">T9</text>
<text x="106.5" y="188.5">TP</text>
<text x="113.3" y="187.5">1</text>
<text x="175.8" y="195.1">1 Y3</text>
<text x="178.3" y="197.4">CRYSTAL_2N</text>
<text x="173.6" y="200.2">2</text>
<text x="178.3" y="199.7">19.2MHz</text>
</g>
<g font-size="2">
<text x="91.4" y="50.8" transform="rotate(-90 91.4 50.8)">R74</text>
<text x="94" y="50.8" transform="rotate(-90 94 50.8)">R75</text>
<text x="96.5" y="50.8" transform="rotate(-90 96.5 50.8)">R76</text>
<text x="99.1" y="50.8" transform="rotate(-90 99.1 50.8)">R77</text>
<text x="101.6" y="50.8" transform="rotate(-90 101.6 50.8)">R78</text>
<text x="104.1" y="50.8" transform="rotate(-90 104.1 50.8)">R79</text>
<text x="149.9" y="50.8" transform="rotate(-90 149.9 50.8)">R81</text>
<text x="283.6" y="57.2">R19</text>
<text x="296.2" y="57.2">0</text>
<text x="91.4" y="61" transform="rotate(-90 91.4 61)">10K</text>
<text x="94" y="61" transform="rotate(-90 94 61)">10K</text>
<text x="96.5" y="61" transform="rotate(-90 96.5 61)">10K</text>
<text x="99.1" y="61" transform="rotate(-90 99.1 61)">10K</text>
<text x="101.6" y="61" transform="rotate(-90 101.6 61)">10K</text>
<text x="104.1" y="61" transform="rotate(-90 104.1 61)">10K</text>
<text x="149.9" y="61" transform="rotate(-90 149.9 61)">10K</text>
<text x="143.6" y="89.5" transform="rotate(-90 143.6 89.5)">10K</text>
<text x="143.6" y="99.9" transform="rotate(-90 143.6 99.9)">R80</text>
<text x="108.4" y="151.2">R41</text>
<text x="108.4" y="153.7">R42</text>
<text x="120.9" y="151.2">0</text>
<text x="120.9" y="153.7">0</text>
<text x="108.4" y="158.8">R99</text>
<text x="118.8" y="158.8">10K</text>
<text x="103.3" y="171.5">R98</text>
<text x="113.7" y="171.5">10K</text>
<text x="103.3" y="174">R33</text>
<text x="113.7" y="174">10K</text>
<text x="204.9" y="194.4">R26</text>
<text x="204.9" y="196.9">R27</text>
<text x="212.8" y="194.4">33(NC)</text>
<text x="213.8" y="196.9">0(NC)</text>
</g>
</svg>
